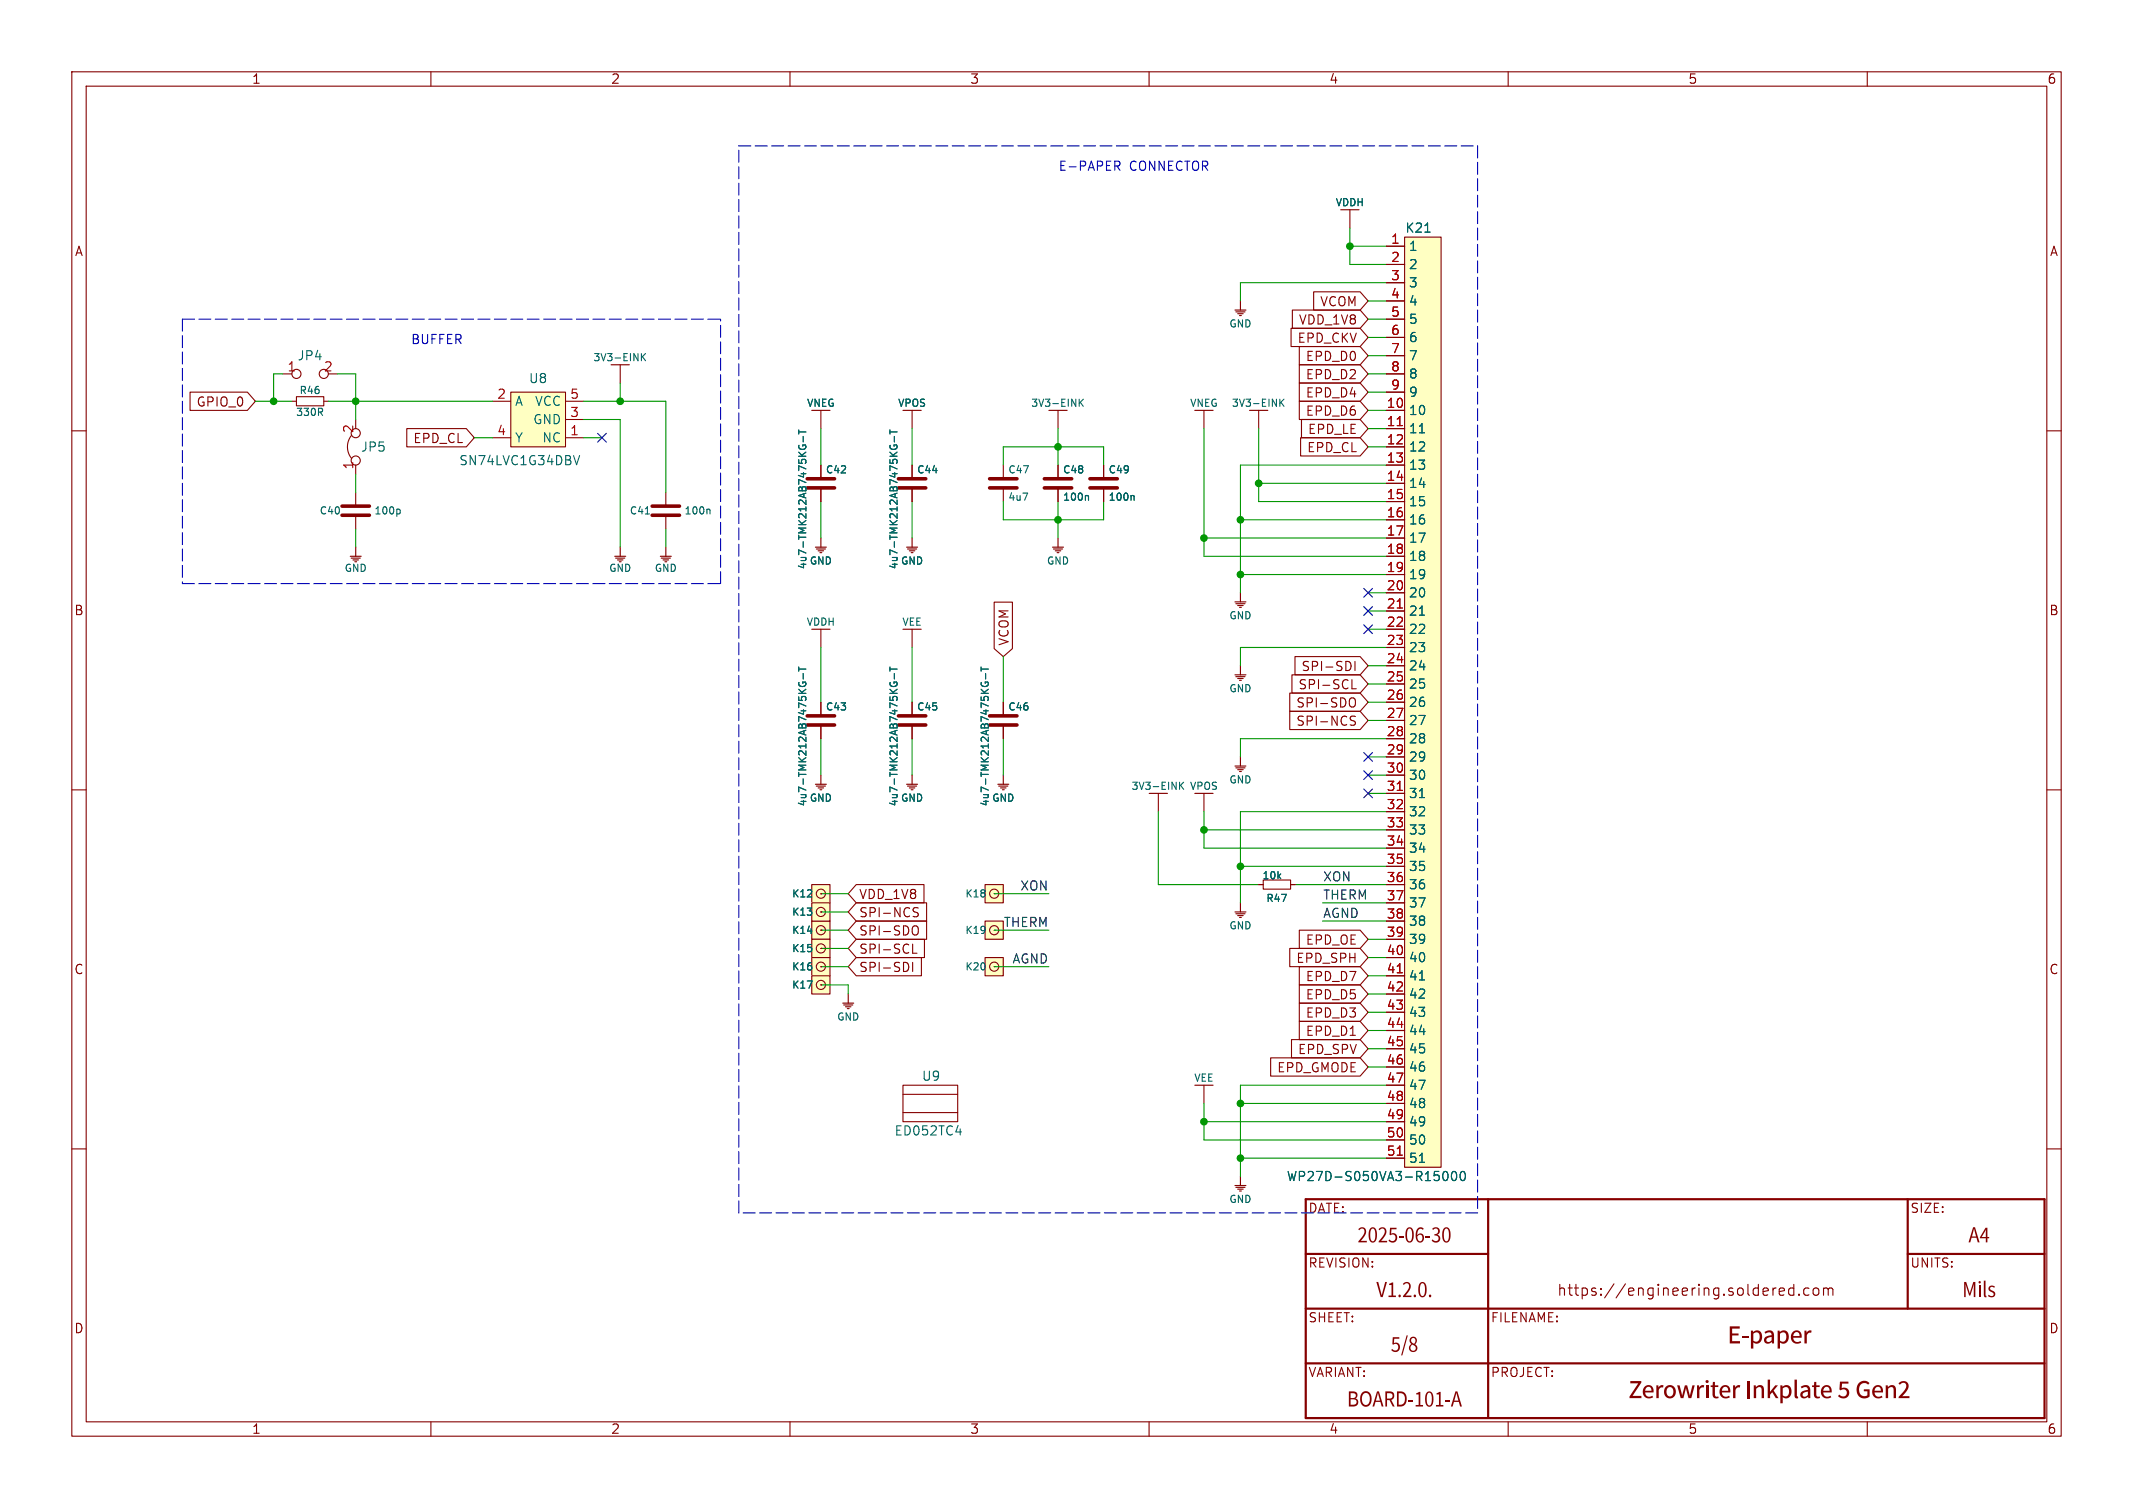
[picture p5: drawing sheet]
<svg xmlns="http://www.w3.org/2000/svg" width="297mm" height="210mm" viewBox="0 0 297 210" stroke-linecap="round" stroke-linejoin="round" font-family="sans-serif">
<g fill="none" stroke="#840000" stroke-width=".15">
<path d="M10 10h277v190h-277zM12 12h273v186h-273zM60 10v2M110 10v2M160 10v2M210 10v2M260 10v2M10 60h2M39.4 52.1h1.2M40.6 55.9h.7M41.3 55.2h3.8v1.3h-3.8zM45.1 55.9h.6"/>
<path d="M45.7 52.1h1.3M49.5 58.4v1.3M86.4 50.8v2.5M285 60h2M48.9 60.6a2.55 2.55 0 0 0 .1 3.2M49.5 64.8v1.2M49.5 68.6v1.9M49.5 71.8v1.9M92.7 68.6v1.9M92.7 71.8v1.9M139.7 64.8v1.9M139.7 68v1.9"/>
<path d="M147.3 64.8v1.9M147.3 68v1.9M153.7 64.8v1.9M153.7 68v1.9M114.3 87.6v2.6M114.3 97.8v1.9M127 87.6v2.6M127 97.8v1.9M139.7 97.8v1.9M10 110h2M114.3 101v1.9M127 101v1.9"/>
<path d="M139.7 101v1.9M285 110h2M10 160h2M285 160h2M248 179.4h.4l.1 .3-.8 .2M249.8 179.4h-.5l-.3 .3v.4l.2 .2 .1 .1 .5-.1M249.8 178.9v1.5M251.9 179.4h-.5l-.2 .3v.4l.1 .2 .1 .1 .5-.1M252.5 179.5a.41 .41 0 0 1 .4-.1 .41 .41 0 0 1 .4 .3v.4a.41 .41 0 0 1-.4 .3 .41 .41 0 0 1-.4-.3zM253.9 179.5a.38 .38 0 0 1 .7 .1M253.9 179.4v1M254.6 179.6l.2-.2h.3l.1 1"/>
<path d="M254.6 179.6v.8M60 198v2M110 198v2M160 198v2M210 198v2M248.4 180.3l-.4 .1M250.5 180.2l.1 .1-.1 .1M250.5 180.2l-.1 .1 .1 .1M250.5 180.2v.2M260 198v2"/>
<circle cx="41.3" cy="52.1" r=".63"/>
<circle cx="45.1" cy="52.1" r=".63"/>
<circle cx="49.5" cy="64.1" r=".63"/>
<circle cx="49.5" cy="60.3" r=".63"/>
</g>
<path d="M181.8 167h102.9v30.5h-102.9zM181.8 174.6h25.4M207.2 167v30.5M265.6 167v15.2M265.6 174.6h19.1M181.8 182.2h102.9M181.8 189.9h102.9" fill="none" stroke="#840000" stroke-width=".31"/>
<g fill="none" stroke="#006464" stroke-width=".15">
<path d="M44.6 57.4l.3 .5M44.9 57v.3M89.3 49.2v1M89.5 49.7l.4 .5M89.9 49.2l-.6 .6M55.5 70.9l.2 .2v.3l-.2 .2M89.9 71.6h.5M98.6 70.9l.3 .2v.5M142.4 68.7h.7l-.4 1M151.3 69l.3 .1v.6M157.6 69l.3 .1v.6M111.2 93.2h1"/>
<path d="M111.2 92.9v.6M111.3 95v.4l.3 .2M111.8 95.2v-.2h.3l.1 .2v.2l-.4 .2M111.8 93.8v.8M123.9 93.2h1M123.9 92.9v.6M124 95v.4l.3 .2M124.5 95.2v-.2h.3l.1 .2v.2l-.4 .2M124.5 93.8v.8M136.6 92.9v.6M136.6 93.2h1M136.7 95v.4l.3 .2"/>
<path d="M137.2 95.2v-.2h.3l.1 .2v.2l-.4 .2M137.2 93.8v.8"/>
</g>
<g fill="none" stroke="#840000" stroke-width=".16">
<path d="M85.1 50.8h2.5M48.8 77.5h1.5M48.9 77.7h1.3M49.1 78h.8M49.4 78.2h.3M49.5 76.2v1.3M85.6 77.5h1.5M85.7 77.7h1.3M86 78h.7M86.2 78.2h.3M86.4 76.2v1.3M91.9 77.5h1.6"/>
<path d="M92.1 77.7h1.2M92.3 78h.8M92.6 78.2h.2M92.7 76.2v1.3M126.2 76.2h1.6M126.4 76.5h1.2M126.6 76.7h.8M126.9 77h.2M127 74.9v1.3M146.6 76.2h1.5M146.7 76.5h1.3M146.9 76.7h.8"/>
<path d="M147.2 77h.2M147.3 74.9v1.3M113 87.6h2.6M125.7 87.6h2.6M172 94h1.5M172 83.8h1.5M172.1 94.2h1.3M172.1 84.1h1.3M172.3 94.5h.8M172.3 84.3h.8M172.6 94.7h.2M172.6 84.6h.2"/>
<path d="M172.7 82.6v1.2M172.7 92.7v1.3M113.5 109.2h1.6M113.7 109.5h1.2M113.9 109.7h.8M114.2 110h.2M114.3 108v1.2M126.2 109.2h1.6M126.4 109.5h1.2M126.6 109.7h.8M126.9 110h.2M127 108v1.2"/>
</g>
<g fill="none" stroke="#840000" stroke-width=".5">
<path d="M47.6 71.8h3.8M47.6 70.5h3.8M90.8 71.8h3.8M90.8 70.5h3.8M137.8 67.9h3.8M137.8 66.7h3.8M145.4 67.9h3.8M145.4 66.7h3.8M151.8 67.9h3.8M151.8 66.7h3.8M112.4 99.7h3.8M125.1 99.7h3.8"/>
<path d="M137.8 99.7h3.8M112.4 101h3.8M125.1 101h3.8M137.8 101h3.8"/>
</g>
<path d="M113 128.3h2.6v2.5h-2.6z" fill="#ffffc2"/>
<g fill="none" stroke="#840000" stroke-width=".15">
<path d="M113 128.3h2.6v2.5h-2.6zM114.3 129.5h.1"/>
<circle cx="114.3" cy="129.5" r=".63"/>
</g>
<path d="M113 130.8h2.6v2.6h-2.6z" fill="#ffffc2"/>
<g fill="none" stroke="#840000" stroke-width=".15">
<path d="M113 130.8h2.6v2.6h-2.6zM114.3 132.1h.1"/>
<circle cx="114.3" cy="132.1" r=".63"/>
</g>
<path d="M113 123.2h2.6v2.5h-2.6z" fill="#ffffc2"/>
<g fill="none" stroke="#840000" stroke-width=".15">
<path d="M113 123.2h2.6v2.5h-2.6zM114.3 124.5h.1"/>
<circle cx="114.3" cy="124.5" r=".63"/>
</g>
<path d="M113 125.7h2.6v2.6h-2.6z" fill="#ffffc2"/>
<g fill="none" stroke="#840000" stroke-width=".15">
<path d="M113 125.7h2.6v2.6h-2.6zM114.3 127h.1"/>
<circle cx="114.3" cy="127" r=".63"/>
</g>
<path d="M113 133.4h2.6v2.5h-2.6z" fill="#ffffc2"/>
<g fill="none" stroke="#840000" stroke-width=".15">
<path d="M161.3 110.5v2.5M167.6 110.5v2.5M113 133.4h2.6v2.5h-2.6zM114.3 134.6h.1M175.3 123.2h.6M175.9 122.6h3.8v1.2h-3.8zM179.7 123.2h.6"/>
<circle cx="114.3" cy="134.6" r=".63"/>
</g>
<g fill="none" stroke="#840000" stroke-width=".16">
<path d="M113.5 76.2h1.6M113.7 76.5h1.2M113.9 76.7h.8M114.2 77h.2M114.3 74.9v1.3M160 110.5h2.6M166.4 110.5h2.5M172 106.7h1.5M172.1 106.9h1.3M172.3 107.2h.8M172.6 107.4h.2M172.7 105.4v1.3"/>
<path d="M172 127h1.5M172.1 127.3h1.3M172.3 127.5h.8M172.6 127.8h.2M172.7 125.7v1.3"/>
</g>
<path d="M164.2 108.9v1M164.4 109.4l.4 .5M164.8 108.9l-.6 .6" fill="none" stroke="#006464" stroke-width=".15"/>
<path d="M71.1 54.6h7.6v7.6h-7.6z" fill="#ffffc2"/>
<path d="M68.6 55.9h2.5M71.1 54.6h7.6v7.6h-7.6zM78.7 55.9h2.6M78.7 58.4h2.6M68.6 61h2.5M78.7 61h2.6" fill="none" stroke="#840000" stroke-width=".15"/>
<path d="M79.9 63.4l.4 1.3 .4-1.3" fill="none" stroke="#006464" stroke-width=".15"/>
<path d="M137.2 133.4h2.5v2.5h-2.5z" fill="#ffffc2"/>
<g fill="none" stroke="#840000" stroke-width=".15">
<path d="M137.2 133.4h2.5v2.5h-2.5zM138.4 134.6h.1"/>
<circle cx="138.4" cy="134.6" r=".63"/>
</g>
<path d="M137.2 128.3h2.5v2.5h-2.5z" fill="#ffffc2"/>
<g fill="none" stroke="#840000" stroke-width=".15">
<path d="M137.2 128.3h2.5v2.5h-2.5zM138.4 129.5h.1"/>
<circle cx="138.4" cy="129.5" r=".63"/>
</g>
<path d="M137.2 123.2h2.5v2.5h-2.5z" fill="#ffffc2"/>
<g fill="none" stroke="#840000" stroke-width=".15">
<path d="M188 29.2v2.6M114.3 57.2v2.5M127 57.2v2.5M147.3 57.2v2.5M167.6 57.2v2.5M175.3 57.2v2.5M114.3 64.8v1.9M114.3 68v1.9M127 64.8v1.9M127 68v1.9M137.2 123.2h2.5v2.5h-2.5zM138.4 124.5h.1"/>
<path d="M167.6 151.1v2.6"/>
<circle cx="138.4" cy="124.5" r=".63"/>
</g>
<g fill="none" stroke="#840000" stroke-width=".16">
<path d="M186.7 29.2h2.5M113 57.2h2.6M125.7 57.2h2.6M146 57.2h2.6M166.4 57.2h2.5M172 43.2h1.5M172.1 43.4h1.3M172.3 43.7h.8M172.6 43.9h.2M172.7 41.9v1.3M174 57.2h2.5M138.9 109.2h1.6"/>
<path d="M139.1 109.5h1.2M139.3 109.7h.8M139.6 110h.2M139.7 108v1.2M166.4 151.1h2.5M172 165.1h1.5M172.1 165.4h1.3M172.3 165.6h.8M172.6 165.9h.2M172.7 163.8v1.3"/>
</g>
<path d="M112.4 67.9h3.8M112.4 66.7h3.8M125.1 67.9h3.8M125.1 66.7h3.8" fill="none" stroke="#840000" stroke-width=".5"/>
<g fill="none" stroke="#006464" stroke-width=".15">
<path d="M111.2 59.9v.5M123.9 59.9v.5M150.3 55.6v1M150.4 56l.4 .6M150.8 55.6l-.5 .6M178.2 55.6v1M178.4 56l.4 .6M178.8 55.6l-.6 .6M111.2 60.2h1M111.3 62v.4l.3 .2M111.8 62.2v-.2h.3l.1 .2v.2l-.4 .2M111.8 60.8v.7"/>
<path d="M123.9 60.2h1M124 62v.4l.3 .2M124.5 62.2v-.2h.3l.1 .2v.2l-.4 .2M124.5 60.8v.7"/>
</g>
<path d="M113 135.9h2.6v2.5h-2.6z" fill="#ffffc2"/>
<g fill="none" stroke="#840000" stroke-width=".15">
<path d="M113 135.9h2.6v2.5h-2.6zM114.3 137.2h.1M125.7 151.1h7.6v5.1h-7.6zM125.7 154.9h7.6M125.7 152.4h7.6"/>
<circle cx="114.3" cy="137.2" r=".63"/>
</g>
<path d="M117.3 139.7h1.6M117.5 140h1.2M118.1 138.4v1.3M117.7 140.2h.8M118 140.5h.2" fill="none" stroke="#840000" stroke-width=".16"/>
<path d="M133.1 157.6h.8" fill="none" stroke="#006464" stroke-width=".15"/>
<path d="M195.6 33h5.1v129.6h-5.1z" fill="#ffffc2"/>
<g fill="none" stroke="#840000" stroke-width=".15">
<path d="M193 34.3h2.6M193 36.8h2.6M193 39.4h2.6M195.6 33h5.1v129.6h-5.1zM26.5 54.6h7.9l1.2 1.3-1.2 1.3h-7.9zM56.6 59.7h8.3l1.1 1.3-1.1 1.2h-8.3zM179.8 45.7h9.6l1.1 1.3-1.1 1.3h-9.6zM180 43.2h9.4l1.1 1.3-1.1 1.2h-9.4zM180.9 55.9h8.5l1.1 1.3-1.1 1.2h-8.5zM180.9 53.3h8.5l1.1 1.3-1.1 1.3h-8.5zM180.9 48.3h8.5l1.1 1.2-1.1 1.3h-8.5zM180.9 50.8h8.5l1.1 1.3-1.1 1.2h-8.5z"/>
<path d="M181.2 58.4h8.2l1.1 1.3-1.1 1.3h-8.2zM182.9 40.6h6.5l1.1 1.3-1.1 1.3h-6.5zM193 57.2h2.6M193 59.7h2.6M193 41.9h2.6M193 44.5h2.6M193 47h2.6M193 49.5h2.6M193 52.1h2.6M193 54.6h2.6M114.3 64.8v1.9M114.3 68v1.9"/>
<path d="M127 64.8v1.9M127 68v1.9M147.3 64.8v1.9M147.3 68v1.9M153.7 64.8v1.9M153.7 68v1.9M181.1 61h8.3l1.1 1.2-1.1 1.3h-8.3zM193 62.2h2.6M193 64.8h2.6M193 67.3h2.6M193 69.9h2.6M193 72.4h2.6"/>
<path d="M193 74.9h2.6M193 77.5h2.6M114.3 97.8v1.9M127 97.8v1.9M138.4 83.9h2.6v6.4l-1.3 1.1-1.3-1.1zM139.7 97.8v1.9M179.6 99.1h9.8l1.1 1.2-1.1 1.3h-9.8zM179.6 96.5h9.8l1.1 1.3-1.1 1.3h-9.8zM179.9 94h9.5l1.1 1.3-1.1 1.2h-9.5zM180.3 91.4h9.1l1.1 1.3-1.1 1.3h-9.1zM187.9 92.2l.2 .5v.4l-.2 .2M188.2 97.2a.43 .43 0 0 1 .5 .4v.4a.43 .43 0 0 1-.5 .5"/>
<path d="M188.2 94.7v1.2h.7M188.7 92.1v1.3M188.7 99.8l-.5-.1-.1 .2M193 80h2.6M193 82.6h2.6M193 85.1h2.6M193 87.6h2.6M193 90.2h2.6M193 92.7h2.6M193 95.3h2.6M193 97.8h2.6M114.3 101v1.9"/>
<path d="M127 101v1.9M139.7 101v1.9M188.1 100.2l.5 .3 .1 .3-.2 .2-.5-.1M193 100.3h2.6M193 102.9h2.6M193 105.4h2.6M193 108h2.6M193 110.5h2.6M193 113h2.6M193 115.6h2.6M193 118.1h2.6M114.3 137.2h.1"/>
<path d="M114.3 134.6h.1M114.3 127h.1M114.3 124.5h.1M114.3 132.1h.1M114.3 129.5h.1M119.2 130.8h9.5v2.6h-9.5l-1.1-1.3zM119.2 133.3h9.1v2.6h-9.1l-1.1-1.3zM119.2 123.2h9.5v2.5h-9.5l-1.1-1.2zM119.2 125.7h9.8v2.6h-9.8l-1.1-1.3zM119.2 128.3h9.8v2.5h-9.8l-1.1-1.3zM126.3 134.1l.2 .5v.4l-.2 .2M127.1 131.5v1.3h.6"/>
<path d="M127.1 134v1.3M127.2 126.9l.5 .2 .2 .3-.3 .3-.5-.1M127.3 128.9a.43 .43 0 0 1 .6 .5v.4a.43 .43 0 0 1-.6 .4M127.9 126.5l-.5-.1-.2 .1M175.3 123.2h.6M179.6 132.1h9.8l1.1 1.3-1.1 1.2h-9.8zM179.7 123.2h.6M180.9 129.5h8.5l1.1 1.3-1.1 1.3h-8.5zM180.9 137.2h8.5l1.1 1.2-1.1 1.3h-8.5zM180.9 134.6h8.5l1.1 1.3-1.1 1.3h-8.5zM180.9 139.7h8.5l1.1 1.3-1.1 1.2h-8.5zM193 120.7h2.6"/>
<path d="M193 123.2h2.6M193 125.7h2.6M193 128.3h2.6M193 130.8h2.6M193 133.4h2.6M193 135.9h2.6M193 138.4h2.6M176.9 147.3h12.5l1.1 1.3-1.1 1.3h-12.5zM179.8 144.8h9.6l1.1 1.3-1.1 1.2h-9.6zM180.9 142.2h8.5l1.1 1.3-1.1 1.3h-8.5zM193 141h2.6M193 143.5h2.6"/>
<path d="M193 146.1h2.6M193 148.6h2.6M193 151.1h2.6M193 153.7h2.6M193 156.2h2.6M193 158.8h2.6M193 161.3h2.6"/>
</g>
<g fill="none" stroke="#006464" stroke-width=".15">
<path d="M198.4 32.3h.7M111.2 59.9v.5M123.9 59.9v.5M111.2 60.2h1M111.3 62v.4l.3 .2M111.8 62.2v-.2h.3l.1 .2v.2l-.4 .2M111.8 60.8v.7M123.9 60.2h1M124 62v.4l.3 .2M124.5 62.2v-.2h.3l.1 .2v.2l-.4 .2M124.5 60.8v.7M151.3 69l.3 .1v.6"/>
<path d="M157.6 69l.3 .1v.6M197.6 60.3h.8M111.2 92.9v.6M111.2 93.2h1M111.3 95v.4l.3 .2M111.8 95.2v-.2h.3l.1 .2v.2l-.4 .2M111.8 93.8v.8M123.9 92.9v.6M123.9 93.2h1M124 95v.4l.3 .2M124.5 95.2v-.2h.3l.1 .2v.2l-.4 .2M124.5 93.8v.8"/>
<path d="M136.6 93.2h1M136.6 92.9v.6M136.7 95v.4l.3 .2M137.2 95.2v-.2h.3l.1 .2v.2l-.4 .2M137.2 93.8v.8M197.6 85.7h.8M197.6 111.1h.8M197.6 136.5h.8M197.6 161.9h.8M201 163.3l.3-.2a.79 .79 0 0 1 0 1.3l-.2-.1-.1-.1-.1-.6zM202.3 163.2l.2-.1a.79 .79 0 0 1 0 1.3h-.1a.84 .84 0 0 1-.1-1.2zM203.4 163.3l.3-.2a.79 .79 0 0 1 0 1.3l-.2-.1-.1-.1-.1-.6z"/>
</g>
<path d="M194.6 59.3h.7M194.6 84.7h.7M194.6 110.1h.7M194.6 135.5h.7M194.6 160.9h.7" fill="none" stroke="#a90000" stroke-width=".15"/>
<path d="M155.2 22.4h.5l.2 .3-.1 .4h-.6M155.5 23.1l.4 .6" fill="none" stroke="#0000c2" stroke-width=".15"/>
<path d="M102.9 20.3h102.8M205.7 20.3v148.6M25.4 44.5v36.8M25.4 44.5h74.9M25.4 81.3h74.9M100.3 81.3v-36.8M102.9 168.9v-148.6M205.7 168.9h-102.8" fill="none" stroke="#0000c2" stroke-width=".15" stroke-dasharray="1.7 .6"/>
<g fill="none" stroke="#009600" stroke-width=".15">
<path d="M188 31.8v5h5M188 34.3h5M193 39.4h-20.3v2.5M35.6 55.9h5M39.4 52.1h-1.3v3.8M45.7 55.9h22.9M47 52.1h2.5v6.3M81.3 55.9h11.4v12.7M81.3 58.4h5.1v17.8M86.4 53.3v2.6M114.3 59.7v5.1M127 59.7v5.1"/>
<path d="M147.3 59.7v5.1M167.6 59.7v17.8h25.4M175.3 59.7v10.2h17.7M190.5 57.2h2.5M190.5 47h2.5M190.5 49.5h2.5M190.5 52.1h2.5M190.5 54.6h2.5M190.5 41.9h2.5M190.5 44.5h2.5M190.5 59.7h2.5M49.5 66v2.6"/>
<path d="M49.5 73.7v2.5M66 61h2.6M81.3 61h2.5M92.7 73.7v2.5M114.3 69.9v5M127 69.9v5M139.7 64.8v-2.6h14v2.6M139.7 69.9v2.5h14v-2.5M147.3 69.9v5M167.6 74.9h25.4M172.7 72.4h20.3M175.3 67.3h17.7"/>
<path d="M190.5 62.2h2.5M193 64.8h-20.3v17.8M114.3 90.2v7.6M127 90.2v7.6M139.7 91.4v6.4M172.7 80h20.3M190.5 92.7h2.5M190.5 97.8h2.5M190.5 87.6h2.5M190.5 95.3h2.5M190.5 85.1h2.5M190.5 82.6h2.5"/>
<path d="M193 90.2h-20.3v2.5M114.3 102.9v5.1M127 102.9v5.1M139.7 102.9v5.1M161.3 113v10.2h14M167.6 113v5.1h25.4M167.6 115.6h25.4M190.5 110.5h2.5M190.5 105.4h2.5M190.5 100.3h2.5M190.5 108h2.5M193 102.9h-20.3v2.5"/>
<path d="M193 113h-20.3v12.7M114.3 137.2h3.8v1.2M114.3 134.6h3.8M114.3 127h3.8M114.3 129.5h3.8M114.3 124.5h3.8M114.3 132.1h3.8M138.4 134.6h7.6M138.4 129.5h7.6M138.4 124.5h7.6M172.7 120.7h20.3M180.3 123.2h12.7"/>
<path d="M184.1 125.7h8.9M184.1 128.3h8.9M190.5 133.4h2.5M190.5 135.9h2.5M190.5 130.8h2.5M190.5 138.4h2.5M167.6 153.7v5.1h25.4M167.6 156.2h25.4M172.7 153.7h20.3M190.5 143.5h2.5M190.5 141h2.5M190.5 146.1h2.5"/>
<path d="M190.5 148.6h2.5M193 151.1h-20.3v12.7M172.7 161.3h20.3"/>
</g>
<g fill="none" stroke="#000084" stroke-width=".15">
<path d="M83.2 60.4l1.2 1.2M84.4 60.4l-1.2 1.2M189.9 81.9l1.2 1.3M189.9 87l1.2 1.2M189.9 84.5l1.2 1.2M191.1 81.9l-1.2 1.3M191.1 87l-1.2 1.2M191.1 84.5l-1.2 1.2M189.9 107.3l1.2 1.3M189.9 109.9l1.2 1.2M189.9 104.8l1.2 1.2M191.1 107.3l-1.2 1.3"/>
<path d="M191.1 109.9l-1.2 1.2M191.1 104.8l-1.2 1.2"/>
</g>
<g fill="#009600" stroke="#009600" stroke-width=".15">
<circle cx="172.7" cy="120.7" r=".46"/>
<circle cx="175.3" cy="67.3" r=".46"/>
<circle cx="188" cy="34.3" r=".46"/>
<circle cx="147.3" cy="72.4" r=".46"/>
<circle cx="147.3" cy="62.2" r=".46"/>
<circle cx="172.7" cy="72.4" r=".46"/>
<circle cx="172.7" cy="80" r=".46"/>
<circle cx="167.6" cy="74.9" r=".46"/>
<circle cx="167.6" cy="156.2" r=".46"/>
<circle cx="172.7" cy="161.3" r=".46"/>
<circle cx="167.6" cy="115.6" r=".46"/>
<circle cx="172.7" cy="153.7" r=".46"/>
<circle cx="49.5" cy="55.9" r=".46"/>
<circle cx="86.4" cy="55.9" r=".46"/>
<circle cx="38.1" cy="55.9" r=".46"/>
</g>
<g font-size="3.5" fill="#840000">
<text x="240.5" y="188.3">E-paper</text>
<text x="226.7" y="195.9">ZerowriterInkplate5Gen2</text>
</g>
<g font-size="3.2" fill="#840000">
<text x="189" y="174.1">2025-06-30</text>
<text x="274.1" y="174.1">A4</text>
<text x="191.6" y="181.7">V1.2.0.</text>
<text x="273.2" y="181.7">Mils</text>
<text x="193.7" y="189.3">5/8</text>
<text x="187.6" y="197">BOARD-101-A</text>
</g>
<text font-size="2.1" fill="#840000" x="216.7" y="180.7">https://engineering.soldered.com</text>
<g font-size="1.8" fill="#840000">
<text x="35" y="11.9">1</text>
<text x="85" y="11.9">2</text>
<text x="135" y="11.9">3</text>
<text x="185" y="11.9">4</text>
<text x="235" y="11.9">5</text>
<text x="285" y="11.9">6</text>
<text x="10.3" y="35.9">A</text>
<text x="285.3" y="35.9">A</text>
<text x="180.6" y="47.9">EPD_CKV</text>
<text x="180.8" y="45.4">VDD_1V8</text>
<text x="183.7" y="42.9">VCOM</text>
<text x="181.7" y="50.5">EPD_D0</text>
<text x="181.7" y="53">EPD_D2</text>
<text x="27.3" y="56.8">GPIO_0</text>
<text x="181.7" y="58.1">EPD_D6</text>
<text x="181.7" y="55.6">EPD_D4</text>
<text x="57.5" y="61.9">EPD_CL</text>
<text x="181.9" y="63.2">EPD_CL</text>
<text x="182" y="60.6">EPD_LE</text>
<text x="10.3" y="85.9">B</text>
<text x="285.3" y="85.9">B</text>
<text x="140.7" y="90" transform="rotate(-90 140.7 90)">VCOM</text>
<text x="181.1" y="93.7">SPI-SDI</text>
<text x="180.4" y="101.3">SPI-NCS</text>
<text x="180.4" y="98.7">SPI-SDO</text>
<text x="180.7" y="96.2">SPI-SCL</text>
<text x="119.5" y="125.4">VDD_1V8</text>
<text x="119.5" y="128">SPI-NCS</text>
<text x="119.5" y="130.5">SPI-SDO</text>
<text x="181.7" y="131.8">EPD_OE</text>
<text x="10.3" y="135.9">C</text>
<text x="119.5" y="133">SPI-SCL</text>
<text x="119.5" y="135.6">SPI-SDI</text>
<text x="180.4" y="134.3">EPD_SPH</text>
<text x="181.7" y="136.8">EPD_D7</text>
<text x="285.3" y="135.9">C</text>
<text x="181.7" y="139.4">EPD_D5</text>
<text x="181.7" y="141.9">EPD_D3</text>
<text x="177.7" y="149.5">EPD_GMODE</text>
<text x="180.6" y="147">EPD_SPV</text>
<text x="181.7" y="144.5">EPD_D1</text>
<text x="182.1" y="169.1">DATE:</text>
<text x="265.9" y="169.1">SIZE:</text>
<text x="182.1" y="176.7">REVISION:</text>
<text x="265.9" y="176.7">UNITS:</text>
<text x="10.3" y="185.9">D</text>
<text x="182.1" y="184.4">SHEET:</text>
<text x="207.5" y="184.4">FILENAME:</text>
<text x="285.3" y="185.9">D</text>
<text x="182.1" y="192">VARIANT:</text>
<text x="207.5" y="192">PROJECT:</text>
<text x="35" y="199.9">1</text>
<text x="85" y="199.9">2</text>
<text x="135" y="199.9">3</text>
<text x="185" y="199.9">4</text>
<text x="235" y="199.9">5</text>
<text x="285" y="199.9">6</text>
</g>
<g font-size="1.8" fill="#0000c2">
<text x="147.3" y="23.9">E-PAPER</text>
<text x="157.3" y="23.9">CONNECTOR</text>
<text x="57.1" y="48">BUFFER</text>
</g>
<g font-size="1.8" fill="#a90000">
<text x="193.6" y="34">1</text>
<text x="193.6" y="36.6">2</text>
<text x="193.6" y="39.1">3</text>
<text x="193.6" y="41.7">4</text>
<text x="193.6" y="44.2">5</text>
<text x="193.6" y="46.7">6</text>
<text x="39.9" y="51.8">1</text>
<text x="45" y="51.8">2</text>
<text x="193.6" y="49.3">7</text>
<text x="193.6" y="51.8">8</text>
<text x="69.1" y="55.6">2</text>
<text x="79.3" y="58.2">3</text>
<text x="79.3" y="55.6">5</text>
<text x="193" y="56.9">10</text>
<text x="193" y="59.4">11</text>
<text x="193.6" y="54.4">9</text>
<text x="49.3" y="65.5" transform="rotate(-90 49.3 65.5)">1</text>
<text x="49.3" y="60.4" transform="rotate(-90 49.3 60.4)">2</text>
<text x="69.1" y="60.7">4</text>
<text x="79.3" y="60.7">1</text>
<text x="193" y="62">12</text>
<text x="193" y="64.5">13</text>
<text x="193" y="67.1">14</text>
<text x="193" y="69.6">15</text>
<text x="193" y="72.1">16</text>
<text x="193" y="74.7">17</text>
<text x="193" y="77.2">18</text>
<text x="193" y="79.8">19</text>
<text x="193" y="82.3">20</text>
<text x="193" y="84.8">21</text>
<text x="193" y="87.4">22</text>
<text x="193" y="89.9">23</text>
<text x="193" y="92.5">24</text>
<text x="193" y="95">25</text>
<text x="193" y="97.5">26</text>
<text x="193" y="100.1">27</text>
<text x="193" y="102.6">28</text>
<text x="193" y="105.2">29</text>
<text x="193" y="107.7">30</text>
<text x="193" y="110.2">31</text>
<text x="193" y="112.8">32</text>
<text x="193" y="115.3">33</text>
<text x="193" y="117.9">34</text>
<text x="193" y="120.4">35</text>
<text x="193" y="122.9">36</text>
<text x="193" y="125.5">37</text>
<text x="193" y="128">38</text>
<text x="193" y="130.6">39</text>
<text x="193" y="133.1">40</text>
<text x="193" y="135.6">41</text>
<text x="193" y="138.2">42</text>
<text x="193" y="140.7">43</text>
<text x="193" y="143.3">44</text>
<text x="193" y="145.8">45</text>
<text x="193" y="148.3">46</text>
<text x="193" y="150.9">47</text>
<text x="193" y="153.4">48</text>
<text x="193" y="156">49</text>
<text x="193" y="158.5">50</text>
<text x="193" y="161">51</text>
</g>
<g font-size="1.8" fill="#006464">
<text x="195.6" y="32.6">K21</text>
<text x="196.1" y="35.2">1</text>
<text x="196.1" y="37.7">2</text>
<text x="196.1" y="40.2">3</text>
<text x="196.1" y="42.8">4</text>
<text x="196.1" y="45.3">5</text>
<text x="196.1" y="47.9">6</text>
<text x="41.4" y="50.4">JP4</text>
<text x="73.6" y="53.6">U8</text>
<text x="196.1" y="50.4">7</text>
<text x="196.1" y="52.9">8</text>
<text x="71.6" y="56.7">A</text>
<text x="74.2" y="59.3">GND</text>
<text x="74.4" y="56.7">VCC</text>
<text x="196.1" y="58">10</text>
<text x="196.1" y="55.5">9</text>
<text x="50.2" y="63.1">JP5</text>
<text x="63.9" y="65">SN74LVC1G34DBV</text>
<text x="71.6" y="61.8">Y</text>
<text x="75.4" y="61.8">NC</text>
<text x="196.1" y="60.6">11</text>
<text x="196.1" y="63.1">12</text>
<text x="196.1" y="65.6">13</text>
<text x="196.1" y="68.2">14</text>
<text x="196.1" y="70.7">15</text>
<text x="196.1" y="73.3">16</text>
<text x="196.1" y="75.8">17</text>
<text x="196.1" y="78.3">18</text>
<text x="196.1" y="80.9">19</text>
<text x="196.1" y="83.4">20</text>
<text x="196.1" y="86">21</text>
<text x="196.1" y="88.5">22</text>
<text x="196.1" y="91">23</text>
<text x="196.1" y="93.6">24</text>
<text x="196.1" y="96.1">25</text>
<text x="196.1" y="98.7">26</text>
<text x="196.1" y="101.2">27</text>
<text x="196.1" y="103.7">28</text>
<text x="196.1" y="106.3">29</text>
<text x="196.1" y="108.8">30</text>
<text x="196.1" y="111.4">31</text>
<text x="196.1" y="113.9">32</text>
<text x="196.1" y="116.4">33</text>
<text x="196.1" y="119">34</text>
<text x="196.1" y="121.5">35</text>
<text x="196.1" y="124.1">36</text>
<text x="196.1" y="126.6">37</text>
<text x="196.1" y="129.1">38</text>
<text x="196.1" y="131.7">39</text>
<text x="196.1" y="134.2">40</text>
<text x="196.1" y="136.8">41</text>
<text x="196.1" y="139.3">42</text>
<text x="196.1" y="141.8">43</text>
<text x="196.1" y="144.4">44</text>
<text x="196.1" y="146.9">45</text>
<text x="196.1" y="149.5">46</text>
<text x="128.3" y="150.7">U9</text>
<text x="196.1" y="152">47</text>
<text x="196.1" y="154.5">48</text>
<text x="124.5" y="158.3">ED052TC4</text>
<text x="196.1" y="157.1">49</text>
<text x="196.1" y="159.6">50</text>
<text x="179.1" y="164.7">WP27D-S050VA3-R15000</text>
<text x="196.1" y="162.2">51</text>
</g>
<g font-size="1.8" fill="#0f0f0f">
<text x="142" y="124.1">XON</text>
<text x="184.1" y="125.4">THERM</text>
<text x="184.1" y="122.8">XON</text>
<text x="139.7" y="129.2">THERM</text>
<text x="184.1" y="127.9">AGND</text>
<text x="140.9" y="134.3">AGND</text>
</g>
<g font-size="1.4" fill="#006464">
<text x="185.9" y="28.9">VDDH</text>
<text x="171.1" y="45.8">GND</text>
<text x="82.5" y="50.5">3V3-EINK</text>
<text x="41.1" y="58.1">330R</text>
<text x="41.6" y="55.1">R46</text>
<text x="112.3" y="56.9">VNEG</text>
<text x="124.9" y="56.9">VPOS</text>
<text x="143.5" y="56.9">3V3-EINK</text>
<text x="165.6" y="56.9">VNEG</text>
<text x="171.4" y="56.9">3V3-EINK</text>
<text x="44.4" y="71.8">C40</text>
<text x="52" y="71.8">100p</text>
<text x="87.6" y="71.8">C41</text>
<text x="95.2" y="71.8">100n</text>
<text x="114.9" y="66.1">C42</text>
<text x="127.6" y="66.1">C44</text>
<text x="140.3" y="66.1">C47</text>
<text x="140.3" y="69.9">4u7</text>
<text x="147.9" y="66.1">C48</text>
<text x="147.9" y="69.9">100n</text>
<text x="154.3" y="66.1">C49</text>
<text x="154.3" y="69.9">100n</text>
<text x="47.9" y="79.8">GND</text>
<text x="84.7" y="79.8">GND</text>
<text x="91.1" y="79.8">GND</text>
<text x="112.5" y="79.4" transform="rotate(-90 112.5 79.4)">4u7-TMK212AB7475KG-T</text>
<text x="112.6" y="78.8">GND</text>
<text x="125.2" y="79.4" transform="rotate(-90 125.2 79.4)">4u7-TMK212AB7475KG-T</text>
<text x="125.3" y="78.8">GND</text>
<text x="145.7" y="78.8">GND</text>
<text x="112.2" y="87.3">VDDH</text>
<text x="125.5" y="87.3">VEE</text>
<text x="171.1" y="86.5">GND</text>
<text x="114.9" y="99.2">C43</text>
<text x="127.6" y="99.2">C45</text>
<text x="140.3" y="99.2">C46</text>
<text x="171.1" y="96.6">GND</text>
<text x="112.5" y="112.4" transform="rotate(-90 112.5 112.4)">4u7-TMK212AB7475KG-T</text>
<text x="112.6" y="111.9">GND</text>
<text x="125.2" y="112.4" transform="rotate(-90 125.2 112.4)">4u7-TMK212AB7475KG-T</text>
<text x="125.3" y="111.9">GND</text>
<text x="137.9" y="112.4" transform="rotate(-90 137.9 112.4)">4u7-TMK212AB7475KG-T</text>
<text x="138" y="111.9">GND</text>
<text x="157.4" y="110.2">3V3-EINK</text>
<text x="165.6" y="110.2">VPOS</text>
<text x="171.1" y="109.3">GND</text>
<text x="110.2" y="125.2">K12</text>
<text x="134.3" y="125.2">K18</text>
<text x="175.7" y="122.6">10k</text>
<text x="176.2" y="125.8">R47</text>
<text x="110.2" y="130.3">K14</text>
<text x="110.2" y="127.7">K13</text>
<text x="134.3" y="130.3">K19</text>
<text x="171.1" y="129.6">GND</text>
<text x="110.2" y="132.8">K15</text>
<text x="110.2" y="135.3">K16</text>
<text x="110.2" y="137.9">K17</text>
<text x="134.3" y="135.3">K20</text>
<text x="116.5" y="142.3">GND</text>
<text x="166.2" y="150.8">VEE</text>
<text x="171.1" y="167.7">GND</text>
</g>
</svg>
